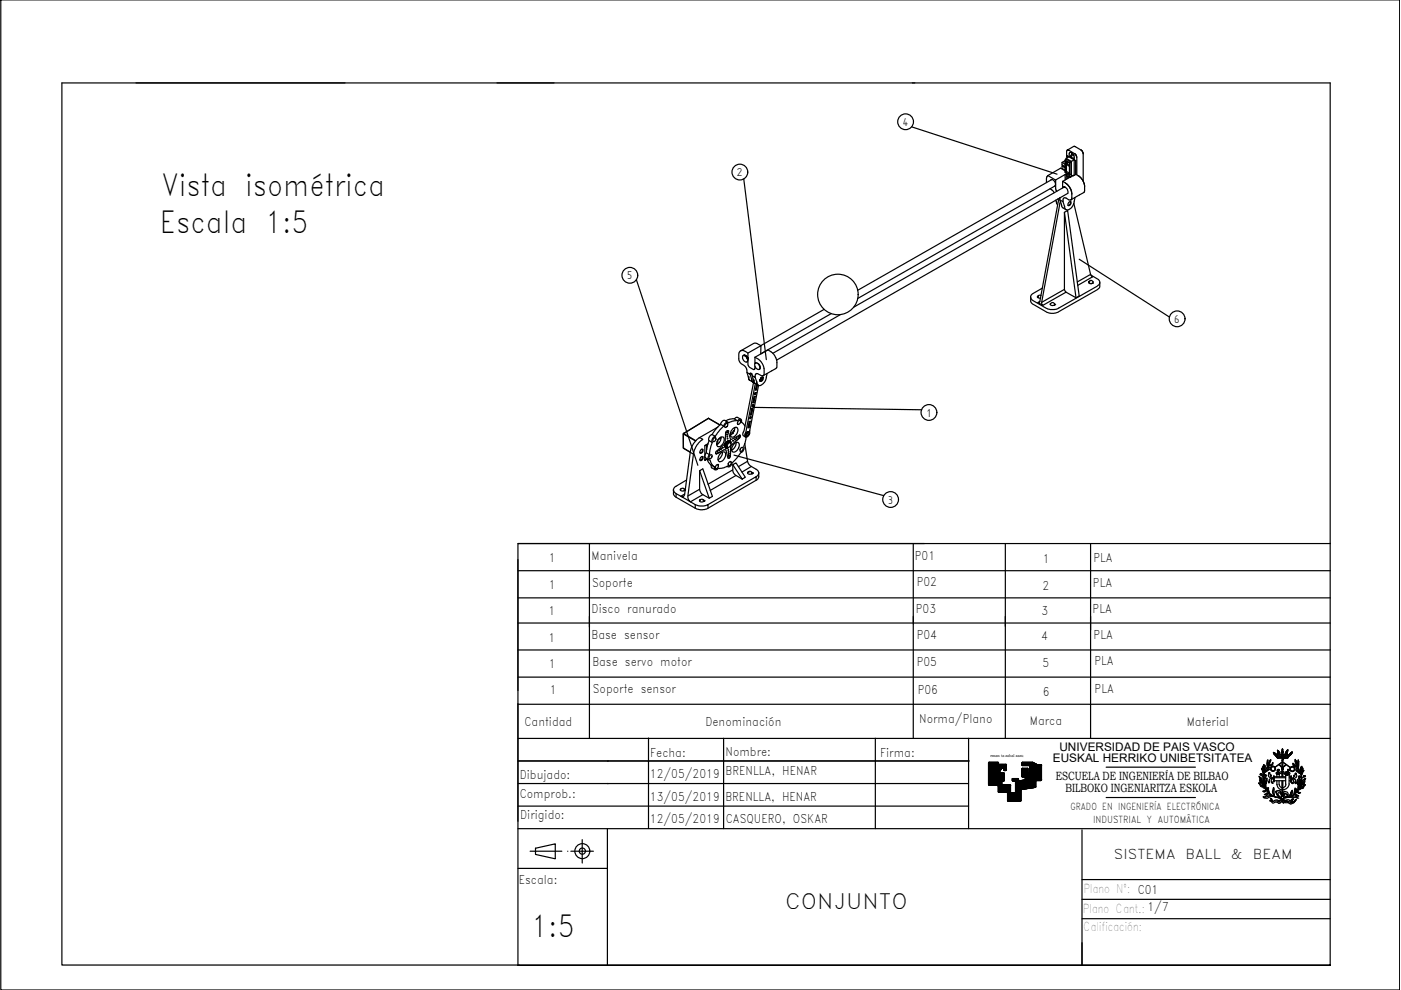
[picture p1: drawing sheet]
<svg xmlns="http://www.w3.org/2000/svg" width="297mm" height="210mm" viewBox="0 0 297 210" stroke-linecap="round" stroke-linejoin="round" font-family="sans-serif">
<!-- layer: 0 -->
<g fill="none" stroke="#000" stroke-width=".25">
<path d="M.2 0h296.6v209.9h-296.6zM209.6 165.7h2.8M209.6 165.5h3.3M209.6 165.4h3.3M209.6 165.3h3.3M209.6 165.2h3.3M209.6 165.1h3.3M209.6 165h3.3M209.6 164.9h3.3M209.6 164.8h3.3M209.6 164.7h3.3M209.6 164.6h3.3"/>
<path d="M209.6 164.5h3.3M209.6 164.4h3.3M209.6 164.3h3.3M209.6 164.2h3.3M209.6 164.1h3.3M209.6 164h3.3M209.6 163.9h3.3M209.6 163.8h2.3M209.6 163.7h2.3M209.6 163.5h2.4M209.6 163.3h2.5M209.6 163.2h2.6"/>
<path d="M209.6 163h2.7M209.6 162.8h3.8M209.6 162.7h3.8M209.6 162.6h3.8M209.6 162.5h3.8M209.6 162.4h3.8M209.6 162.3h3.8M209.6 162.2h3.8M209.6 162h2.1v6M209.6 162h2.1M209.6 161.9h2.1M209.6 161.8h2.1"/>
<path d="M209.6 166.4v-4.7h2.1l-.1 4.9h2.6M209.6 165.8h2.8M209.6 165.9h2.8M209.6 166h2.8M209.6 166.1h2.8M209.6 166.2h2.8M209.6 166.3h2.8M209.6 166.4h2.8v1.6M209.6 166.4h4.6l-.1 3.5M209.7 161.6v4.9M209.8 161.6v4.9M209.9 161.6v4.9"/>
<path d="M210 161.6v4.9M210.1 161.6v4.9M210.2 161.6v4.9M210.3 161.6v4.9M210.4 161.6v4.9M210.5 161.6v4.9M210.6 161.6v4.9M210.7 161.6v4.9M210.8 161.6v4.9M210.9 161.6v4.9M211 161.6v4.9M211.1 161.6v4.9"/>
<path d="M211.2 161.6v4.9M211.3 161.6v4.9M211.4 161.6v4.9M211.5 161.6v4.9h2.7M211.6 166.6h2.6M211.6 161.6v4.9M211.7 166.7h2.5M211.7 166.8h2.5M211.7 166.9h2.5M211.7 167h2.5M211.7 167.1h2.5M211.7 167.2h2.5"/>
<path d="M211.7 167.3h2.5M211.7 167.4h2.5M211.7 167.5h2.5M211.7 167.6h2.5M211.7 167.7h2.5M211.7 167.8h2.5M211.7 167.9h2.5M211.7 168h2.5M211.8 162.1v5.9M211.9 162.1v5.9M211.9 162.1v1.5h-2.3M211.9 163.8v4.2"/>
<path d="M212 162.1v1.4h-2.4M212 163.8v4.2M212 163.9v4.1M212.1 163.3l-2.5 .1M212.1 162.1l-.1 1.4M212.1 162.1v1.2M212.1 163.9v4.1M212.2 162.1v1h-2.6M212.2 163.9v4.1M212.3 163.9v4.1M212.3 162.1v1M212.4 162.1v.8"/>
<path d="M212.4 163.9v4.1M212.4 163.9v1.8h-2.8M212.4 162.1v.8h-2.8M212.5 162.1v.8M212.5 163.9v1.7M212.5 166.4v1.6M212.6 162.1v.8M212.6 163.9v1.7M212.6 166.4v1.6M212.7 162.1v.8h.7M212.7 163.9v1.7M212.7 166.4v1.6"/>
<path d="M212.8 162.1v.8M212.8 163.9v1.7M212.8 166.4v1.6M212.8 163.9v1.7h-3.2M212.8 163.3h.6M212.8 163.2h.6M212.8 163.1h.6M212.8 163h.6M212.8 162.1v.9h.6M212.9 162.1v1.2h.4v-1.2h-3.7M212.9 163.9v1.6M212.9 166.4v1.6"/>
<path d="M212.9 162.1v1.3M213 162.1v1.3M213 166.4v1.6M213.1 162.1v1.3M213.1 166.4v1.6M213.2 162.1v1.3M213.2 166.4v1.6M213.3 166.4v1.6M213.4 166.4v1.6M213.5 166.4v1.6M213.6 168.1h.7v1.8M213.6 166.4v1.7h.8l-.1 1.8"/>
<path d="M213.6 168.2h2.9M213.6 168.3h2.9M213.6 168.4h2.9M213.6 168.5h2.9M213.6 168.6h2.9M213.6 168.7h2.9M213.6 168.8h2.9M213.6 168.9h2.9M213.6 169h2.9M213.6 169.1h2.9M213.6 169.2h2.9M213.6 169.3h2.9"/>
<path d="M213.6 169.4h2.9M213.6 169.5h2.9M213.6 169.6h2.9M213.6 169.8h2.9M213.7 166.4v3.4M213.8 166.4v3.5M213.9 166.4v3.5M214 166.4v3.5M214.2 166.5v3.4M214.5 168.1v1.8M214.6 165.5h1.4v4.4M214.6 165.5h1.3"/>
<path d="M214.6 165.4h1.3M214.6 165.3h1.3M214.6 165.2h1.3M214.6 165.2h1.3v4.7M214.6 168.1v1.8M214.7 165.1v.5M214.7 168.1v1.8M214.7 165.1v.5h4.9M214.8 165.1v.5M214.8 168.1v1.8M214.9 165.1v.5M214.9 168.1v1.8"/>
<path d="M215 165.1v.5M215 168.1v1.8M215.1 165.1v.5M215.1 168.1v1.8M215.2 168.1h1.3M215.2 165.1v.5M215.2 168.1v1.8M215.3 165.7h4.3M215.3 168.1h1.2M215.3 165.1v.6h4.3M215.3 165.8h4.3M215.3 165.9h4.3"/>
<path d="M215.3 166h4.3M215.3 166.1h4.3M215.3 166.2h4.3M215.3 166.3h4.3M215.3 166.4h4.3M215.3 166.5h4.3M215.3 166.6h4.3M215.3 166.7h4.3M215.3 166.8h4.3M215.3 167.2h2.4M215.3 167.5h1.2M215.3 167.6h1.2"/>
<path d="M215.3 167.7h1.2M215.3 167.8h1.2M215.3 167.9h1.2M215.3 168h1.2M215.3 168v1.9M215.3 165.1v4.8M215.4 165.1v4.8M215.5 165.1v4.8M215.6 165.1v4.8M215.7 165.1v4.8M215.8 165.1v4.8M216 165.5v4.4"/>
<path d="M216.2 165.5v4.4M216.3 165.5v4.4h-2.6v-3.5M216.4 165.5v4.4M216.4 165.5v4.3h-2.8M216.5 165.5v1.9h-1.2M216.5 165.5v1.9M216.7 164.6h4.1M216.7 164.5h4.1M216.7 164.4h4.1M216.7 164.3h4.1M216.7 164.2h4.1M216.7 164.1h4.1"/>
<path d="M216.7 164h4.1M216.7 163.9h1.3M216.7 163.8h1.2M216.7 163.7h1.2M216.7 163.6h1.2M216.7 163.5h1.2M216.7 163.3h1.2M216.7 163.2h1.2M216.7 163.1h1.2M216.7 163h1.2M216.7 163h1.2v4.2M216.7 162.2h4.1"/>
<path d="M216.7 162.2h4M216.7 162.1h3.1v3.4M216.7 162h3.1v3.5M216.7 162h2.9M216.7 161.9h2.8v5M216.7 161.9h2.7v5.1M216.7 161.8h2.6v5.2M216.7 161.8h2.5v5.2M216.7 165.5v1.9M216.7 161.6v.7M216.7 162.9v1.8M216.8 161.6v.7"/>
<path d="M216.8 162.9v1.8M216.8 165.5v1.9M216.9 161.6v.7M216.9 162.9v1.8M217 161.6v.7M217 162.9v1.8M217 165.4v1.9M217.1 161.6v.7M217.1 162.9v1.8M217.1 165.4v1.9M217.2 161.6v.7M217.2 162.9v1.8"/>
<path d="M217.2 165.4v1.9M217.3 162.9v1.8h3.5M217.3 161.6v.7M217.3 162.9v1.9h3.5M217.4 165.2h3.4M217.4 165.1h3.4M217.4 165h3.4M217.4 164.9h3.4M217.4 162.9v2h3.4M217.4 161.6v.7M217.4 162.9v4.4M217.5 161.6v.7"/>
<path d="M217.5 162.9v4.3M217.6 161.6v.7M217.6 162.9v4.3M217.7 161.6v.7M217.8 162.9l-.1 4.3M217.8 161.6v.7M217.8 162.9v4.3M217.9 161.6v.7M218.1 161.6v.7M218.1 164v3.1M218.2 161.6v.7M218.2 164v3.1"/>
<path d="M218.3 161.6v.7M218.3 164v3.1M218.3 161.6v.8M218.3 163.9v3.2M218.4 163.9h2.4M218.4 163.8h2.4M218.4 163.7h2.4M218.4 163.6h2.4M218.4 163.5h2.4M218.4 163.3h2.4M218.4 163.2h2.4M218.4 163.1h2.4"/>
<path d="M218.4 163h2.4M218.4 162.9h2.4M218.4 162.8h2.4M218.4 162.7h2.4M218.4 162.6h2.4M218.4 162.5h2.4M218.4 162.4h2.4M218.4 161.6v5.5M218.4 161.6v5.5h-3.1M218.5 161.6v5.5M218.6 161.6v5.5M218.7 161.6v5.5"/>
<path d="M218.8 161.6v5.5h-3.5M218.9 161.6v5.5M218.9 161.6v5.4M219 161.7v5.3M219.1 161.7h-2.4v.6h4.1M219.1 161.7v5.3M219.2 161.8v5.2h-3.9M219.3 161.9v5.1M219.6 161.9v5h-4.3M219.6 165.5h-3.3l-.1 4.4M219.7 162v3.5M219.9 162.1v3.4"/>
<path d="M220 162.2v3.3M220.1 162.2v3.3M220.2 162.2v3.3M220.3 162.2v3.3M220.4 162.2v3.3M220.5 162.2v3.3M220.6 162.2v3.3M220.7 165.5h-4.1v1.9h-1.3M220.8 162.2v3.2h-3.9v2l-1.6-.1M220.8 162.2v3.2h-3.5v1.9M220.8 165.3h-3.5v2h-2M220.8 165.2h-3.4v2.1"/>
<path d="M220.8 164.7h-4.1v-1.7h1.2v4.2M229.4 199.9v4.8M229.4 194.8h52.6M229.4 190.7h52.6M229.4 186.5h52.6"/>
</g>
<!-- layer: CAJETIN -->
<g fill="none" stroke="#000" stroke-width=".25">
<path d="M109.8 118.6v86.1M109.8 115.2h172.3M125 115.2v41.3M193.6 115.2v41.3M196 115.2h-86.2v31.2M213.1 115.2v41.3M231.2 115.2v41.3M109.8 137.8h172.3M109.8 132.1h172.3M109.8 126.8h172.3M109.8 121h172.3M109.8 143.6h172.3"/>
<path d="M109.8 149.3h172.3M109.8 156.6h172.2M137.5 156.5v19.2M153.4 156.5v19.2M185.6 156.5v19.2M205.4 156.5v19.2M270 159.6l.3 .4M270 159.5l.4 .4h-.2l.2-.1-.1 .2M270 159.6l.8 1.1-.8-1.2 .8 1.2 .9-.2 1.3 .2-.5 .1-1.6-.1 .8-.2 1.3 .2M270.1 159.7h.1M270.1 159.7l.3 .2-.1 .1M270.1 159.6v.1"/>
<path d="M270.1 159.7l.1 .3 .1-.2h-.1M270.1 159.7l.1 .1M270.2 159.7v.3h.1M270.2 159.8l.1 .2 .1-.2M270.2 159.8h.1M270.3 159.9l.2 .3 .3-.2M270.4 159.8h.1M270.4 159.9l-.2-.1 .1 .2M270.9 159.2l-.1-.1 .1 .1h.1l-.2-.1 .5 1M270.9 159.2l.4 .3-.3 .2M270.9 159.2l.2 .4-.2 .1 .1-.3v.3l-.1-.2h.2l-.2 .2 .1-.3 .3 .1-.3 .2M271 159.3l.2 .3-.2-.2h.1l-.2 .1v-.3v.5"/>
<path d="M271.1 159.7l.2 .3M271.1 159.7h.1M271.8 159.3l-.1 .1M271.8 159.4v.1l.3-.1M271.8 159.3l.1 .1v-.1l-.1 .2zM271.9 159.1v-.3v1.1M271.9 159.4v.5M271.9 159.1l-.1 .4M271.9 158.8l.1 .2-.2 .1zM271.9 159.1l.2 .3-.2-.1M271.9 159.2l.1 .1-.1 .2M272 159.3l-.1 .1v-.3v.4h-.1"/>
<path d="M272.6 159.6v.1M272.6 159.5l.1 .2M272.8 159.5h-.1M272.8 159.3l-.2 .2M272.8 159.1l.2-.1v.2zM272.8 159.4l-.2 .6 .2-.4M272.8 159.3v.4l-.2-.1h.2h-.2l.2-.2M272.9 159.7v-.3v.3h-.3h.3M272.9 159.3l-.3 .3 .2 .1 .1-.3-.1 .1M272.9 159.2l-.3 .4M272.9 159.2v.5M272.9 159.5l-.3 .1"/>
<path d="M273 159l-.1 .2zM273 159l-.5 1.1M273.4 159.8l.1 .1 .1-.1v.3zM273.5 160v-.2h.2h-.3l.4-.2-.8 1.1M273.5 160l-.2 .2-.6-.2h-1.6l-.5 .2M273.6 159.9l-.3 .3-1.1-.3-1.3 .1M273.6 159.7l.4-.3-.5 .5M273.7 159.7v.1zM273.7 159.7h.1M273.7 159.7l-.2 .3M273.8 159.7h-.1M273.8 159.7l-.2 .3h-.1"/>
<path d="M109.8 166.1h95.6M109.8 161.3h95.7M109.8 170.9h95.6M109.8 175.7h172.2M113.5 179.8l4.2-.9v3.2l-4.2-.9zM123.4 178v2.5h-2.4M128.8 161.3h.1M128.8 166.1h.1M128.8 175.7v29M209.7 166.5h1.8M209.7 161.6h1.8M209.7 161.6l-.1 .2v4.5l.1 .1"/>
<path d="M211.5 166.5l.2 1.4 1.8 .1 .2 .1M211.6 161.6l.1 .1M211.7 161.8l.1 .3h1.4M212 163.9h.8M212.3 163l-.4 .6 .1 .2M212.4 162.9h.3l.2 .1M212.5 166.4h1.6M212.5 165.6h.3M212.5 165.6l-.1 .1v.6l.1 .1M212.8 163.8l.1 1.6-.1 .2M212.8 163v.2M212.9 163.2l.1 .1"/>
<path d="M213.3 162l.1 .2M213.4 162.2v1M213.4 163.2l-.4 .2M213.6 168.2v1.5l.2 .2M213.7 169.9h2.6M214.1 166.4l.2 .1M214.2 166.6v1.4l.2 .1M214.6 165.1h.1M214.6 165.1l.1 .4 .6 .2v2.3l-.9 .1M214.6 165.1h1.2l.1 .3M215.9 165.4l.2 .1M216.5 167.5v2.2l-.2 .2"/>
<path d="M216.6 167.4l-.1 .1M216.8 161.6h2.1M216.8 162.9h1M216.8 162.9l-.1 .1v1.6l.1 .1h.5M216.8 161.6l-.1 .2v.5h1.5M217.3 165.4l-1.2 .2M217.3 164.7l.1 .1M217.4 164.9v.3M217.4 165.2l-.1 .1M217.8 162.9l.2 .1-.1 .8 .2 .1M218.1 164h.1M218.2 162.3l.2 .1"/>
<path d="M218.4 162.4v1.4l-.2 .1M218.9 161.6h.1M218.9 161.6l1 .5M219.6 165.6l-.1 1.3-3 .5M219.8 165.5h.9M219.8 165.5l-.2 .1M219.9 162.1h.1M220 162.2h.7M220.7 162.1l.2 .2M220.8 162.3v3M220.9 165.3l-.2 .2M229.4 176v28.7"/>
<path d="M234.5 162.7h18.9M234.5 169.1h18.9M267 166l.5 .7 .4 .1M267 164.6l.3 .4M267 165.4l.1 .4 .7 .8M267 165.4l.6 .4 .2 .6M267 165.4l.3 .4 .4 .2 .1 .4M267.2 164.1l.6 .6M267.2 164.1h.2v.3M267.2 164.1l.2 .3M267.2 164.1l.2 .2M267.3 164.9l.2 .3"/>
<path d="M267.4 164.4l.4 .2 .4-.4 .2 .2h-.2v.1M267.4 165.4l.3 .5M267.4 165.2l.1 .3M267.7 165.7l-.1-.2a.82 .82 0 0 0-.6-.9l.6 1.2M267.9 165.4l-.1 .6M268 163l.1-.8 .2 .7-.3 1M268 162.1l-.2 .5 .1 1.3M268 163.8l.8-.7 .4-.1-1.3 1.1-.1-.2-.3-1 .1 .4 .1-.7 .3-.5 .1 .3-.3 .3 .2 .3-.1 1M268.1 166.9l-.3-.3-.3-.1-.3-.4-.4-.1a1.29 1.29 0 0 0 1 .9v.2h.3M268.1 165.2v.3M268.1 164.4v.1M268.1 167l.5-1.4v-.6l-.2 .9v.9l-.2 .3"/>
<path d="M268.1 167.1l-.1-.6v-1.2a.45 .45 0 0 1 .4-.6l-.3 .5 .2 .5-.2 .4v1M268.1 162.2v1.1M268.1 165.5v1M268.2 164.3l.2 .1M268.3 164.3l-.5 .4M268.3 164.8l-.2 .4M268.4 164.4l-.3 .1M268.4 164.4l-.1 .1M268.5 167.2l.1-.2 .1 .2-.2 .4M268.6 167.2v-.1l-.1 .4a.44 .44 0 0 1-.3 .4 .44 .44 0 0 1-.5-.1l.7-.2M268.7 161.2l.1-.1 .1 .2-.2 1.3zM268.8 162.7h.2l-.4 .2 .3-.2"/>
<path d="M268.8 161.1l-.1 1.3M268.9 168.5l-.8 .5-.3-.1 .3 .3h.7a1.23 1.23 0 0 1 1.6-.1l1.2 .1M268.9 168.5l1.1 .3M268.9 168.2h-.3l-.3 .3M268.9 167l-.1 .5 .2 .6M269 168.2h-.2a.45 .45 0 0 1-.7 .3l.9-.5-.3-.5 .2-.5v.5l.2 .3a.62 .62 0 0 0 .5 .8l.2 .2M269 163.9l.2 .1M269 162.3a4 4 0 0 0-.9 4.3 4 4 0 0 0 3.6 2.6M269.1 165.8v-.1l.1 .1M269.2 162.2l.2-1.1a1.73 1.73 0 0 0-.5 1.3M269.2 164.1v-.3l-.2 .1 .2-.1-.3 .6a.98 .98 0 0 0 1.1 .6M269.2 162.2a4 4 0 0 0-1.3 4.4 4 4 0 0 0 3.7 2.6"/>
<path d="M269.2 163l-1 .7M269.3 164.5l.2-.2a.58 .58 0 0 0 .5 .7M269.4 164.3v.1M269.4 161.1l-.5 1.3M269.5 169.7l-.2-.4h.3l.3 .6M269.6 165.2l-.1 .4 .3 .4v-.2l-.2 .2h.2M269.8 168.8l-1.9 .3v-.2M269.9 161.7l-.2 .4-.5 .2a.51 .51 0 0 0 .5 0 .51 .51 0 0 0 .2-.6l-.4 .5-.5 .2 .2-.2M270 165l-.4 .3M270 167.1l-.1 .8 .1 .6M270 165h-.5a.45 .45 0 0 0-.4 .7l.1-.1-.2 .4v-.3l.2 .2M270.1 164.5v1.3"/>
<path d="M270.1 168.9v-.2a1.36 1.36 0 0 1-.1-1.7l.2 1.9M270.2 165.5h2.4M270.2 164.7l-.1-.2v1.3l.1-.3M270.2 164.9h2.4M270.6 160.1a3.7 3.7 0 0 1 2.6 .1l-1-.3-1.6 .3M270.7 163.7h.5l.2 .3-.2 .2h-.5l-.2-.3zM270.7 160.5l.6-.1 1.8 .1M270.7 164.2v.5M270.7 165.5v.9M270.8 166.3a1.16 1.16 0 0 0 1 1.2M270.8 164.1h.5M270.8 160.4h-.1"/>
<path d="M270.9 160.4l1.3-.2 .9 .2M270.9 164.1h.4v-.3h-.4v.4M270.9 163.6h.1M270.9 160.7l1.1-.1 .9 .1M270.9 163.6v.1M271 169.7l.4 .1 .4-.5-.1 .3a.26 .26 0 0 0-.3 0 .26 .26 0 0 0-.1 .3h-1M271 160.7l.9-.1 .9 .1M271 163.6v.6M271 163.2l.1 .1M271 163.2h.1M271 163.2l-.1 .5v-.3l-.2-.1 .3-.2v.4M271 163.4l.1 .8"/>
<path d="M271 163.7v.5M271.1 163.7v.5v-.5M271.1 163.7v.5M271.2 162.1l.7 .7-.7-.7 .7 .7v-.2l-.1 .4M271.2 163.7v.5M271.2 165.5v.8M271.2 166.3a.7 .7 0 0 0 .6 .7M271.2 163.8v.9M271.3 163.8h-.5v.3h.5l.1-.2h-.6v.1M271.3 170.2l-.1 .1M271.4 164h-.6h.6M271.4 163.9l-.6 .1h.6"/>
<path d="M271.4 164h.1M271.5 163.6l.4-.1 .3 .1-.3 .2zM271.6 170h.2M271.7 162.7l.1 .5v-.4v.2M271.7 168.7l-.2-1-1.1 .1 .2 .2 .1 .5 .3 .5 .6 .2M271.8 160.5l-.6 .1M271.8 169.3l-.4 1-1.1-.2a.48 .48 0 0 1-.5 .2 .48 .48 0 0 1-.3-.5h-.3l.3-.1 .4 .2a.8 .8 0 0 1 1.1-.1M271.8 165.5v3.3a1.13 1.13 0 0 0-.9-1.2l-.4 .4 .2 .3 .3 .5 .6 .3-.6-.6-.1-.3 .2-.2 .3 .2 .3 .7M271.8 161.2v3.5M271.9 169.3v.5l-.2 .1 .4 .4 .2-.1v-.5l-.3-.4 .5 .6-.2-.2 .6 .2-.4-.2 .5-.1 .6 .3a.79 .79 0 0 0 1.2-.3l-.5 .6M271.9 163.8v.4v-.4l.1 .1-.1 .3M271.9 161.1l.1 .1h-.2z"/>
<path d="M271.9 162.1v2.6M271.9 165.5v3.3M271.9 161.5l-1.6 1.2 1.6-1.1 1.7 1.1M271.9 169.4l.2 .9M271.9 161.5l1.7 1.2M272 161.2v3.5M272 165.5v3.3M272.1 168.8l-.1-.8 .3-.2 .6 .2a.75 .75 0 0 1 0 1l-.5 .1M272.1 162.7l-.1 .5v-.5v.3v-.1M272.3 170l.2 .2 .6-.1M272.3 168.2l.6 .2 .1 .4-.8 .3 .8-.3-.1-.3-.6-.3-.1 .6zM272.5 163.9h.7"/>
<path d="M272.5 164.1h.7M272.5 164.2h.6v-.4h-.6v.5M272.5 163.8v.3h.7M272.6 164.7h-2.4v.8M272.6 163.7v.6h.7M272.6 164.3h.5M272.6 162.2l-.7 .6 .7-.6-.7 .6v-.2v.4M272.7 163.7v.6M272.8 163.7v.6v-.6M272.8 163.6v.7M272.9 163.6h.1M272.9 163.6v.7"/>
<path d="M272.9 163.7v.6M273 163.7v.6M273 160.7l.8-1.1-.8 1.1M273 160.4h.1M273 163.4l.1 .3v-.3l.2-.1-.3-.2v.4M273 163.3v.1M273 163.2v.1M273 163.2h.1M273 163.3h.1M273 163.4v.9M273.1 163.8v.4M273.1 163.8h-.6h.7v.3h-.7v-.2h.7l-.8 .2"/>
<path d="M273.3 169.1l.3-1.1 .4-.4a.87 .87 0 0 1-.3 1l-.3 .2-.1 .3M273.3 166.3v-2l.2-.3-.2-.3h-.7l-.2 .3 .2 .3v2.1l-.1 .3-.5 .3M273.3 166.2a1.38 1.38 0 0 1-1.3 1.2M273.3 164.7h.3M273.3 164.9h.3M273.4 169l1.1-.2 .4 .1 .3 .3-.4-.1h-1.7M273.5 169.9l.7-.6-.2 .7M273.5 160l.5-.6-.3 .3-.1 .3M273.6 164.7l.1 .8h-.4M273.7 164.7v-.2v1.4v-.3M273.7 164.5v1.4M273.8 168.3l-.4 .4"/>
<path d="M273.9 165.1l.4 .4-.4 .6 .1-.2 .2 .1-.2 .1M273.9 166.1v-.2l.3 .2M274 167.7l-.2 .5M274 170.2h.2M274.1 161.9l.3 .5 .4 .1a.53 .53 0 0 1-.6-.1 .53 .53 0 0 1-.1-.5zM274.1 161.8a4 4 0 0 1 1.7 4.4 4 4 0 0 1-3.6 3M274.2 162l.2 .5 .4 .1M274.3 169.4l-.3 .1-.2 .4M274.4 164.4h.1v.2zM274.4 168.4l.2 .1a.46 .46 0 0 0 .8 .3l-.5-.4h-.4l.3-.7-.2-.4v.4l-.2 .3a.64 .64 0 0 1-.6 .8l-.2 .2M274.4 164.4h.1M274.4 167.4l.2-.1 .1 .5"/>
<path d="M274.4 168v.3M274.5 168.4l.8 .4M274.5 164.6l-.1-.1v-.1a.58 .58 0 0 1-.6 .6M274.5 167.4v.5M274.6 161.4v-.4l.1 .3a1.12 1.12 0 0 1 .3 1.2M274.6 167.1l-.2 .9M274.6 169.6l.3-.2-.2 .3a1 1 0 0 1-1.6 .5v-.3l-.2-.1M274.6 166l.1-.2v.2M274.6 161l.4 .5v.5M274.6 167.1l.1 .3M274.7 164l.1 .2v-.2h-.1M274.7 161.3l.3 1.1"/>
<path d="M274.7 167.8l-.2 .2M274.7 164.2v-.2h.2h-.3l.4 .5a.98 .98 0 0 1-1.2 .6h.5a.44 .44 0 0 1 .4 .7l-.1-.1 .1 .5 .1-.4-.2 .2M274.7 165.8l.1 .3-.3-.1h.2M274.8 169.6l-.5 .5-.2 .1v-.1a.9 .9 0 0 1-1.1-.2l-.5-.2M274.8 162.5l.2 .1-.4-1.2 .1-.1a1.99 1.99 0 0 1 .4 1.5M274.8 164l-.2 .1M274.9 162.3a4.1 4.1 0 0 1-1.6 6.8h-1.1M274.9 163.3l.6 .6M274.9 163l.1 .1 .1-.1M274.9 162.9l.5 .3M274.9 162.9v.1M275 167.4v-.1l-.1 .2h.1l.2 .7h.2l.4-.2-.3 .1-.5-.3"/>
<path d="M275 167.5l-.1-.3-.1 .3 .2 .4M275.1 167.9l.3 .2M275.1 165.2l.1 1.1M275.1 163.3l.6 .7M275.2 162.9v-1.3l.1-.2 .1 .8-.2 .7M275.3 166.4v-.9l-.2-.3-.1 .5 .4 1.6M275.3 161.4v1.1M275.3 166.4l-.2 .7 .2 .3M275.4 161.5l-.1-.4-.1 .5M275.4 167.4l.4-1.7a.6 .6 0 0 0-.5-.7l.2 .5-.1 .5v1.4M275.5 165.2l-.2-.2 .3 .6-.1 .8M275.5 164.6h.2l-.1 .2h-.2z"/>
<path d="M275.5 167.2l.3-.3 .3-.1 .4-.3 .3-.1a1.75 1.75 0 0 1-1.1 1h-.3M275.7 168.1l-.3 .1M275.8 165.7v.5M275.8 162.9v1.1M275.8 164.1l-.5-.3-.6-.5 .5 .1 .6 .7M275.9 164.3l.1-1.9 .3 .5-.1 .7 .3-.3-.6 1.1M275.9 163.3l-.1-.7-.1 .3v.9M276.1 162.7l.1 .4-.1 1M276.4 164.6l-.1 .1M276.4 164.6h.1M276.5 164.5l.1 .2-.6 .3-.2-.3a.21 .21 0 0 0-.3-.2 .21 .21 0 0 0-.2 .3h.4M276.5 164.5l-.1 .1"/>
<path d="M276.5 166.1l-.6 .7-.3 .1M276.6 165.7l-.2 .4M276.6 165.7l-.5 .5-.5 .6M276.6 165.7v.3l-.6 .4M276.7 165.1l.1-.1-.5 1-.5 .4M276.7 165.1l-.5 .3-.4 .8M276.8 166.4l-.6 .5-.7 .4M276.8 165l-.5 .5-.1 .4-.4 .4v-.1M109.8 184.1h19M112.4 180.5h6.7M120.4 180.5h.1M125.8 180.5h-2.4v2.5"/>
<path d="M110.1 204.6h-97v-187h268.9v187.1h-172.2h172.2"/>
<circle cx="269.9" cy="163" r=".53"/>
<circle cx="269.9" cy="163" r=".49"/>
<circle cx="269.9" cy="163" r=".44"/>
<circle cx="272" cy="169.1" r=".28"/>
<circle cx="274" cy="163.1" r=".53"/>
<circle cx="274" cy="163.1" r=".49"/>
<circle cx="274" cy="163.1" r=".44"/>
<circle cx="276.5" cy="164.6" r=".13"/>
<circle cx="123.5" cy="180.5" r="1.59"/>
<circle cx="123.5" cy="180.5" r=".66"/>
</g>
<g fill="none" stroke="#000" stroke-width=".21">
<path d="M270 159.7h.1M270.1 159.7h.1M270.2 159.8h.1M270.3 159.9h.1M270.4 159.8h.1M270.4 160h.1M270.9 159.2h.1M271.2 159.6h.1M271.9 159h.1M271.9 159.3h.1M271.9 159.5h.1M272.6 159.5h.1"/>
<path d="M272.9 159.2h.1M273.5 160h.1M273.5 159.8h.1M273.5 159.9h.1M273.6 159.8h.1M273.7 159.7h.1M273.8 159.7h.1M267.2 164.2h.1M267.2 164.1h.1M267.3 164.1h.1M267.4 164.1h.1M267.4 164.2h.1"/>
<path d="M267.4 164.3h.1M267.4 164.4h.1M267.8 165.8h.1M268 166.5h.1M268.3 164.5h.1M268.4 164.4h.1M268.4 167.6h.1M268.8 163.1h.1M268.8 162.6h.1M269 162.7h.1M269.2 162.2h.1M269.8 166h.1"/>
<path d="M270.9 163.4h.1M271 163.3h.1M271 163.4h.1M271 163.1h.1M271 163.2h.1M271.1 163.3h.1M271.9 161.1h.1M272.5 169.1h.1M273 163.3h.1M273 163.1h.1M273 163.4h.1M273 163.2h.1"/>
<path d="M273.1 163.3h.1M273.1 163.4h.1M273.7 165.4h.1M273.7 165.9h.1M274 166.1h.1M274.8 162.4h.1M274.9 163h.1M275.1 163.3h.1M275.1 167.9h.1M275.2 169.2h.1M275.4 164.8h.1M275.5 164.9h.1"/>
<path d="M275.6 166.8h.1M275.8 166.2h.1M276.4 164.7h.1M276.4 164.6h.1M276.5 164.6h.1M276.5 164.5h.1M276.6 164.6h.1"/>
</g>
<!-- layer: Predeterminado -->
<g fill="none" stroke="#000" stroke-width=".25">
<path d="M157.7 37.9l4.8 38.4M193.3 26.9l30.8 10M226.1 40l.3 .4v.6M226.3 33l1.5 .9M226.7 32.7v.5M134.9 59.3l13.1 39.4M224.7 41.9l-.4 1M224.8 42.7l-.1 .5M226.4 41l-61.7 35.3M228.8 55l19.1 12.2M229.8 40.8h.1M157.7 75.3l-.1 .1"/>
<path d="M160.4 76.9a.99 .99 0 0 1 .8 .8M220 63h.1M144.9 95.1l1.4 .8M152.1 94.2h-.1M152.9 95.7l-.9 .5M153.5 95.4h.4M153.5 95.4l-1.5 .7M154.3 91.4l.6 1.7M154.9 95l-.1 1.7M155.2 94.2l-.3 .5M155.6 96.5l31.8 8.6M156.7 92.9l-1.5 1.3"/>
<path d="M156.8 92.8l-.8 .7M159.6 86.4l35.8 .5M145.5 101.8l-2.2 1.3"/>
<circle cx="156.9" cy="36.5" r="1.67"/>
<circle cx="192" cy="25.8" r="1.67"/>
<circle cx="133.5" cy="58.4" r="1.67"/>
<circle cx="249.6" cy="67.6" r="1.67"/>
<circle cx="197" cy="87.5" r="1.67"/>
<circle cx="188.8" cy="105.9" r="1.67"/>
</g>
<!-- layer: CAJERA -->
<g fill="none" stroke="#000" stroke-width=".25">
<path d="M222.2 37.2l1.6 1v1.9l.3 .4M222.8 38.2a.84 .84 0 0 1 .8 .3 .84 .84 0 0 1 0 1M223.6 39.5h.1M225.3 38.5v1.3M225.6 39.7h.1M225.6 39.6l-.1 .1M225.6 39.7l.5 .2M225.8 36.2l-.9-.5-2.7 1.5-.3 .6v.9M225.8 37l-2 1.2M226.3 31.8l-.2 .2v1.3l.2 .1M226.8 32.4h.4l.4 .3 .2 1.2 .3 .2v2.9l-.6 .2M226.9 32.3l-.2 .4"/>
<path d="M227.5 37.2l-2.2 1.3 .6 .3a3 3 0 0 1 1.3 2.2v1.1l-.2 .3 2.8-1.6M227.5 37.2h.2M227.9 31v.1M228.1 37l.8 .4 .8 1M228.2 33.1l.1 .1M229.5 32.1l-.3-.3-1.5-.8-1.4 .8h.2l1.5 .9 .2 .3 .1 4.1M229.5 32.1l.2 .4v5.9M229.5 32.1h.1M229.7 38.4l.3 .9v1.3l-.2 .2M222.6 40l.6 .4 .3 .5M223.9 42.4l.1 .8 .2 .2M224.3 42.2l.2 .4"/>
<path d="M224.7 42.4l.7 .4 .4 1.5 .2 .2M226.7 42.8l.1-.1a.42 .42 0 0 1 .2 .6 .42 .42 0 0 1-.6 .2zM227 42.4h-.2l-.7-.4a.42 .42 0 0 0-.5 0 .42 .42 0 0 0-.2 .4v.4M227.9 41.9l-.2 1.3-.6 .9a1.02 1.02 0 0 1-1.1 .4l-.9-.7-.4-1.9"/>
</g>
<!-- layer: SHARP_IR_SENSOR -->
<g fill="none" stroke="#000" stroke-width=".25">
<path d="M225.2 34.4v.5l.5 .4v.2l-.5-.3 .5 .2M225.2 35.2v.5l.6 .4M225.7 35.3l-.1 .1M225.8 34.1l-.6 .3 .6 .4M225.8 37l.3-.1 1 .5-.3 .2zM225.8 34l1 .5v2.6M225.8 37v1.2M225.9 33.9h.1M226 33.6l-.1 .3M226 36.6v.3M226.1 34.2v2.1l.6 .4M226.1 36.3l-.2 .2 .8 .5v-2.4l-.8-.5v2.4"/>
<path d="M226.2 34.2a.79 .79 0 0 0 .6 1M226.3 33.4v-.3l.3 .1-.6 .4 1.2 .6 .6-.3 .3 .2M226.3 33v.1M226.3 37.5v.4M226.3 34.3v.1M226.4 34.3l-.1 .5 .4 .2M226.6 37.7l-.5-.2v.5M226.8 37.6h.1M227.1 34.4l-1-.6-.3 .2v2.5l1 .6 .3-.2v-2.5l-.3 .1M227.1 37.4h.1M227.2 34.2v3.2M227.2 32.7l-.4 .5 1 .6"/>
<path d="M227.3 32.8l-.1 .6 .2 .2 .4-.1M227.8 33.9v3.3M228 34.1v2.9"/>
</g>
<!-- layer: TOPE2 -->
<path d="M227.2 32.3l.1 .4 .4 .2M231.8 59.9a.49 .49 0 0 0-.5-.4 .49 .49 0 0 0-.5 .4M220.7 62.7l-.4-.1-.3 .4M223.6 64.6a.49 .49 0 0 0-.4-.5 .49 .49 0 0 0-.5 .5M148.8 95.2a.49 .49 0 0 1 .1 .5 .49 .49 0 0 1-.4 .3M148.8 96.8l.1 .4-.5 .3M155.6 91.3h.1M158.7 91.5a.49 .49 0 0 1 0 .6 .49 .49 0 0 1-.5 .2M144.2 103.9l.4-.4 .4 .1 .2 .3M148.3 106.2a.49 .49 0 0 1 .5-.4 .49 .49 0 0 1 .5 .4M159.5 100.3a.49 .49 0 0 0-.5-.4 .49 .49 0 0 0-.5 .4" fill="none" stroke="#000" stroke-width=".25"/>
<!-- layer: PARALLAX-SERVO_D -->
<g fill="none" stroke="#000" stroke-width=".25">
<path d="M144.9 92v3M144.9 95l1.4 .9M144.9 94.9v.1M144.9 91.9v.1M144.9 95h.1M144.9 91.9h.1M145 91.9l-.1 .1M145 91.9h-.1M147.4 93.5l-2.5-1.5v3M149.9 97.3l-.5 .2M149.9 94.3l-.1 .1M150 94.5h-.2v.8"/>
<path d="M150 94.3v.1M150.1 94.2l-.7 .3M150.3 88.7h.1M152.2 93.3v.8M152.6 90.1l-2.4-1.4-5.3 3.2 2.6 1.5M152.7 90.1l-2.5-1.4-5.3 3.2M152.9 92.9l-.7 .3M152.9 92.8l-.5 .3M154.1 94.8l.2 .1M154.5 94l.2-.2a.49 .49 0 0 1 .2 .7 .49 .49 0 0 1-.7 .2zM154.7 93.8l.2 .1M154.9 91.8h.1"/>
<path d="M154.9 91.8v.7"/>
</g>
<!-- layer: PLACA_EXTREMO -->
<g fill="none" stroke="#000" stroke-width=".25">
<path d="M224.3 43l-3.8 21-.2 .2-.3-.1M224.7 43.2l-3.8 20.9v.5M225.7 45l.7-.4 2.4 18.2-.7 .3-2.1-1.2-4.9 2.8-1.1-.6 .5-.2M227.7 43.1l3.5 15.1 .3 .4M230.8 59.8h.1M230.8 59.7l.1 .3 .5 .1M230.8 59.7h.1M230.9 59.7h-.1M231.2 58.2l-2.8 1.6M231.3 58.3l1.3 .8a.83 .83 0 0 1 .6 .8 .83 .83 0 0 1-.6 .8l-8.1 4.6a3.1 3.1 0 0 1-2.7 0l-2.7-1.5a.83 .83 0 0 1-.6-.8 .83 .83 0 0 1 .6-.8l1.9-1.1M231.5 58.6l.1 .1-3.1 1.8M231.7 59.7l.1 .2-.2 .2"/>
<path d="M233.2 59.9v.9l-.6 .6-8.1 4.7a2.79 2.79 0 0 1-2.7 0l-2.9-1.6-.4-.6v-.9M220 63h.1M220 62.9h.1M220 62.9v.1M220 63l.6 .2M220.1 62.8l-.1 .1M221 64.6l.1 .1M222.7 64.4a.5 .5 0 0 0 .4 .4 .5 .5 0 0 0 .5-.2M223.5 64.7h.1M223.6 64.7h.1M223.6 64.4v.2M223.6 64.6h.1"/>
<path d="M225.7 61.4l.3 .5M225.7 61.4v-16.4l2.4 18.1M225.7 61.4l-4.8 2.7M231.4 60.1h.1M231.5 60.1h.1M231.5 60.1h-.1"/>
</g>
<!-- layer: PLACA_SERVO -->
<g fill="none" stroke="#000" stroke-width=".25">
<path d="M146.3 95.9l-1.1 8.9a.51 .51 0 0 1-.8 .4l2 1.2a1.35 1.35 0 0 1-.6-1.2l1.2-8.9M147.7 93.2l.6-.4 .7 .3a4.5 4.5 0 0 0-2 3.2l-.7-.4a4.5 4.5 0 0 1 1.4-2.7zM148.3 99.8l.7-.4 2 5.9-.6 .3zM148.3 99.8l.1 4.2 .4 .7 1.6 .9M148.6 95.3a.31 .31 0 0 1 .5 .1 .31 .31 0 0 1-.1 .5 .32 .32 0 0 1-.5 .2 .32 .32 0 0 1 0-.6zM149 96.8a.52 .52 0 0 0-.5 .3 .52 .52 0 0 0 .1 .6 .61 .61 0 0 0 .4-.9M150.1 94.1l-.7 .4v3.1l.5-.3M152.2 90.6l-3.9 2.2M154.9 91.7v.5M155.3 91.9h.1M155.4 98.5l.6-.4 2 3.1-.6 .4zM155.4 98.5v1.1a1.33 1.33 0 0 0 .6 1.2"/>
<path d="M155.4 99.6l-5.3 3.1M155.6 91.3h.1M155.7 91.2l-.4 .4v.3M155.7 91.2v.1M157.9 94l.6 3.9 .3 .6 .5 .4M158.5 97.8l-2 1.1M159.3 98.9l1.3 .8 .3 .4v1.1l-.4 .5-10.4 6.1a2.88 2.88 0 0 1-2.7 0M159.3 98.9l-2 1.2M143.3 105.4v-.7l-.3-.4-.2-.4v.9l.3 .5 4.3 2.5M143.3 103.1l-.3 .3-.2 .5M143.3 104.7l1.1 .5 .8-.5M144.5 103.6l-.2 .1v.3l.7 .1"/>
<path d="M144.9 103.6l.3 .3M145 104.1h.1M145.1 104l-.1 .1M145.1 104h.1M145.2 103.9h.1M145.2 103.9v.1M147.4 107a3.2 3.2 0 0 0 2.7 0v.8M148.3 103.7l-2.5 1.5M148.4 106a.45 .45 0 0 0 .3 .5 .45 .45 0 0 0 .5-.2M148.4 106h.1M148.5 105.9l-.1 .1M148.5 105.9v.1"/>
<path d="M149 104.9l-2.6 1.5 1 .6v.8M149 105.9l.2 .2M149.2 106.3h.1M149.2 106.1h.1M149.2 106.2v.1M149.3 106.2l-.1 .1M149.3 106.1h.1M149.3 106.2h.1M149.3 106.1v.1M157.4 101.6l-1.4-.8-5.4 3.2M158.6 100.1h.1M158.6 100.1l-.1 .3 .2 .1 .7-.1"/>
<path d="M159.3 100.1l.2 .1M159.3 100.4h.1M159.4 100.4h.1M159.4 100.3h.1M159.5 100.3l-.1 .1M159.5 100.3h.1M160.3 101.8v-.7l-10.2 5.9M160.9 100.3l-.2 .5-.4 .3"/>
</g>
<!-- layer: DISCO_GRANDE -->
<g fill="none" stroke="#000" stroke-width=".25">
<path d="M149.7 96l.7 .4M149.9 97.3l.3 .8a1.25 1.25 0 0 1 .7 1.1l.7 .4M150.3 93.4l.7 .4M150.4 97.3h.1M150.5 96.6a.3 .3 0 0 1 .5-.1 .3 .3 0 0 1-.1 .5 .34 .34 0 0 1-.3 .3 .34 .34 0 0 1-.4-.3 .34 .34 0 0 1 .3-.4zM150.8 98.6l.7 .4M151 92.1l.7 .4M151.4 92.9a.32 .32 0 0 1 .4 .1 .32 .32 0 0 1-.2 .4 .3 .3 0 0 1-.4 .2 .3 .3 0 0 1 0-.5zM151.8 98.7a.3 .3 0 0 1 .5-.2 .3 .3 0 0 1-.1 .5 .3 .3 0 0 1-.3 .4 .3 .3 0 0 1-.2-.5zM151.9 96.2h.1M152 94.2l-.1 .1M152.1 98.5h.1"/>
<path d="M152.4 93.1l.1-.2a.61 .61 0 0 1 .9-.2 .61 .61 0 0 1 .1 1l-.2 .3a.75 .75 0 0 1-1.3 .5v-.7zM152.6 96.3l.1-.1a.64 .64 0 0 1 .9-.3 .64 .64 0 0 1 .2 1l-.3 .4a.73 .73 0 0 1-.5 .5 .73 .73 0 0 1-.7-.2l-.1-.5zM152.8 90l.7 .4M152.9 92.7l-.2 .8-.6 .7M153.2 95.9l-.1 .5-.3 .6-.6 .5M153.9 89.8a.3 .3 0 0 1 .4 .1 .3 .3 0 0 1-.1 .5 .31 .31 0 0 1-.5 .2 .31 .31 0 0 1 0-.5zM154.2 98.9h.1M154.3 91.3v.1M154.3 89.5l-.6-.4-.5 .1-2.2 2.9-.5 .3-.3 .8a.72 .72 0 0 1-.1 .9l-.5 2.2a.58 .58 0 0 0 0 .8l.7 .4M154.3 91.4a.36 .36 0 0 0-.5 .4l-.1 2.2-1.8 1.6a.33 .33 0 0 0-.2 .3 .33 .33 0 0 0 .2 .3M154.3 91.4h.1M154.6 98a.31 .31 0 0 1 .5 0 .31 .31 0 0 1-.2 .5 .33 .33 0 0 1-.5 .2 .33 .33 0 0 1 .1-.6z"/>
<path d="M154.8 94.7l.1 .1-.1 2a.29 .29 0 0 1-.2 .3 .29 .29 0 0 1-.3-.1l-.4-1.6M155.3 90.9h.1a.6 .6 0 0 1 .9-.2 .6 .6 0 0 1 .1 .9l-.2 .4a.82 .82 0 0 1-1.3 .5v-.8zM155.7 94a.62 .62 0 0 1 .9-.1 .62 .62 0 0 1 .1 .9l-.5 .8a.63 .63 0 0 1-.9 .2 .63 .63 0 0 1-.1-1zM155.7 88.8l.7 .4M155.8 90.6l-.2 .9-.7 .7M156 93.8l-.2 1-.6 .6M156.5 89.4a.32 .32 0 0 1 .5-.2 .32 .32 0 0 1-.1 .5 .32 .32 0 0 1-.5 .2 .32 .32 0 0 1 .1-.5zM156.8 92.9a.28 .28 0 0 0 .2-.4 .28 .28 0 0 0-.3-.2l-1.8 .8M157.1 88.9l-.8-.5-.4 .2a.45 .45 0 0 1-.7 .2l-1.4 .5M157.1 95a.3 .3 0 0 1 .5 0 .3 .3 0 0 1-.2 .4 .31 .31 0 0 1-.4 .3 .31 .31 0 0 1 0-.6zM157.9 90.4l-.1-.3a1.25 1.25 0 0 1-.7-1.1 .6 .6 0 0 0-.8 .2l-1 .1a1.1 1.1 0 0 1-1.2 .2l-.4 .3-.2 .6-.8 .7-1 1.4-.7 .5-.1 .4 .1 .4-.5 1.8-.1 .8-.2 .3a.44 .44 0 0 0-.1 .5 .44 .44 0 0 0 .4 .3l.6 1.2a.38 .38 0 0 1 .4 .2 .38 .38 0 0 1 0 .4 .41 .41 0 0 0 .4 .3 .41 .41 0 0 0 .4-.3l1.1-.1a1.1 1.1 0 0 1 1.2-.2l.4-.3 .2-.6 1.3-1.3 .5-.8a1.07 1.07 0 0 0 .7-1.3l.5-2"/>
</g>
<!-- layer: PARALLAX-SERVO-H -->
<g fill="none" stroke="#000" stroke-width=".25">
<path d="M151.7 96.1l.3 .1M152.1 95.7l-.1 .2zM152.5 95.4l-.1 .2zM152.8 95.2v.1zM153.2 94.9v.1zM153.7 94.7l.2 .3M153.7 94.4l.1-.3-.1 .5 .2-.1h-.2M153.8 95l.1-.2 .2 .1-.2 .1M153.8 94.1l.2 .1M153.8 94.7h.1M153.8 94l.3 .1zM153.9 94.7h-.2"/>
<path d="M153.9 94.7l.2 .2M154.1 91.6v.2zM154.1 94.9l-.2 .2M154.2 92.1l-.1 .1zM154.2 92.5l-.1 .2zM154.2 92.9v.2zM154.3 93.8l-.1-.2-.3 .4M154.3 93.8l-.2-.2-.2 .3M154.3 94.9h-.2M154.3 93.8l-.3 .4-.1 .5M154.3 91.3l.1 .1M154.3 95h-.3"/>
<path d="M154.3 94.9l-.3 .1M154.4 95.3v.2zM154.5 95.7l-.1 .2zM154.5 96.2l-.1 .2zM154.5 93.5h-.1M154.5 96.6v.2zM154.6 93.4l-.1 .2 .1 .1M154.6 93.7l.1-.3h-.2l-.2 .1 .1 .2M154.7 93.6l-.4 .2M154.7 93.6l.2 .3M154.7 93.8a.67 .67 0 0 0-.6 1M154.7 93.4v.3"/>
<path d="M154.8 93.7h.1v.2M154.8 93.4l.2 .3M154.8 93.4l.2 .6v-.2M154.8 93.4a1.04 1.04 0 0 0-.9 1.6l.5-.1M154.8 93.4l.1 .2M154.8 96.6l-.1 .4-.3 .1M154.9 93.9v.1M155.4 93.4v.2zM155.8 93.1v.2zM156.2 92.8l-.1 .2zM156.6 92.5v.2zM156.8 92.2l.1 .2-.2 .4"/>
</g>
<!-- layer: BIELA_GRANDE -->
<g fill="none" stroke="#000" stroke-width=".25">
<path d="M158.1 92.3h.1M158.1 92.2h.1M158.1 92.1v.1M158.1 92.1h.1M158.1 92.2v.1M158.1 92v.1M158.1 92h.1M158.2 92.3h.1M158.2 92.4h.1M158.2 92h.1M158.2 92.3v.1M158.2 91.9v.1"/>
<path d="M158.2 91.8h.1M158.2 91.8v.1M158.3 91.8h.1M158.3 91.7v.1M158.3 91.7h.1M158.4 91.6h.1M158.4 91.7h.1M158.5 91.6h-.1M158.5 91.6h.1M158.5 91.5h.1M158.6 91.5l-.1 .1M158.6 91.5h.1"/>
<path d="M158.6 90.5l.2 .1M158.6 92.2l-.4 .2M158.7 91.6h.1M158.7 91.5v.1M158.7 91.6l.1 .4M158.8 89.4l.3-.1-.3 1.3-.2 .1zM159 88.4a.19 .19 0 0 1 .3 .1 .19 .19 0 0 1-.2 .2l-.1 .1zM159.1 87.8l.2 .1M159.4 86.6h.2l-.3 1.3-.2 .1zM159.5 86v-.1a.17 .17 0 0 1 .3 0 .18 .18 0 0 1-.2 .3h-.1zM159.6 85.2l.3 .2M159.8 80.9l-2.1 10.6a.67 .67 0 0 0-.1 .9l.5 .2"/>
<path d="M159.9 84.1l.2-.1-.2 1.4h-.3zM160.1 83.3a.18 .18 0 0 1 .2 .1 .18 .18 0 0 1-.1 .2 .18 .18 0 0 1-.3-.1zM160.1 81.3l-1.9 10.3-.3 .4a.43 .43 0 0 0 .2 .7 .43 .43 0 0 0 .6-.4l.3-.4-.1-.5 1.9-9.7M160.2 82.5l.2 .1M160.2 83.2h.1M160.4 81.5l-.3 1.2 .3-.1 .2-1"/>
</g>
<!-- layer: PIEZA_EXTREMO -->
<g fill="none" stroke="#000" stroke-width=".25">
<path d="M156.6 76l.3 .8 1.3 1.2 .2 1 .6 .4 .1-.3 .3 .1 .1 .4 .6 .4v-.4a.37 .37 0 0 1 .3-.4 .37 .37 0 0 1 .4 .1l.7 .4h.3l.2-.2v-1.4M156.6 76l.1-1.1a.81 .81 0 0 1 1.3-.4l.6 .4v2.5l.1 .3 1.2 .7 .2-.2v-.5M157.7 75.4h.1M157.8 75.3h-.1M157.8 75.3h.1M157.8 75.4h.1M157.9 75.4h.1M157.9 75.3h.1M157.9 75.3l.2 .2M158 75.4h.1M158 75.5h.1M158.1 75.5h.1"/>
<path d="M158.2 75.6h.1M158.2 75.5v.1M158.2 75.6l.3 .6-.2 .5M158.2 75.7h.1M158.2 75.6v.1M158.3 75.7h.1M158.3 75.8h.1M158.4 75.8h.1M158.4 79l.3 .9M158.4 76h.1M158.5 76h.1M158.5 76.1h.1"/>
<path d="M158.5 76.2h.1M158.6 74.9l2.7-1.6v1.7M158.7 79.9h.1M158.7 79.9l.1 .6M159 79.4l.4 1.3 .3 .3M159.5 79.6l.4 1.5M160.1 75.7l1.2 .9 .7 1.5M160.1 75.7l2.7-1.5 1.1 .7 .7 1.2 .1 .5-.1 1.4-2.8 1.6M160.1 75.7v1.4M161.2 77.8v.3l-.3 .2M161.3 73.3l-.8-.5-.5-.1-3 1.7M161.6 80h.1"/>
<path d="M161.7 80h.1M162.6 79.2l-.3 1.5-.7 .8a.64 .64 0 0 1-.9 .2l-.8-.5M158.8 80.4h.1M158.8 80.5l1 .6M158.8 80.5h.1M159.3 80.4h.1M159.4 80.7v.1M159.8 80.6h.1M159.9 81h.1M159.9 81.1v.1M160.1 80l.4 1.5 .2 .2M161.1 80.7h.1"/>
<path d="M161.1 80.6v.1M161.1 80.5v.1M161.1 80.6h.1M161.1 80.5h.1M161.2 80.7v.1M161.2 80.8h.1M161.2 80.4h.1M161.2 80.5h.1M161.3 80.2l-.2 .3M161.3 80.2h.1M161.4 80.1h.1M161.4 80.2h.1"/>
<path d="M161.4 80.1v.1M161.5 80.1h.1M161.5 80.1h-.1M161.5 80h.1M161.5 80v.1M161.7 80l.1 .3-.1 .4-.5 .1"/>
</g>
<!-- layer: BOLA -->
<circle cx="177.7" cy="62.4" r="4.3" fill="none" stroke="#000" stroke-width=".25"/>
<!-- layer: BARRA -->
<path d="M222.9 38.1l-41.1 23.5M223.6 39.5l-41.8 23.8M225.6 39.7l-44.6 25.4M157.6 75.4a.91 .91 0 0 1 .8 1.3 .91 .91 0 0 1-.8-1.3zM160.2 77a.91 .91 0 0 1 .7 1.3 .91 .91 0 0 1-.7-1.3zM174.7 65.6l-13.4 7.7M176.2 66.5l-14.9 8.5M178.1 66.7l-14.2 8.2" fill="none" stroke="#000" stroke-width=".25"/>
<!-- layer: TOPE -->
<path d="M226.9 42.8a.49 .49 0 0 1 0 .5 .49 .49 0 0 1-.5 .2M161.6 80a.49 .49 0 0 1 0 .5 .49 .49 0 0 1-.4 .3" fill="none" stroke="#000" stroke-width=".25"/>
<g font-size="6.4">
<text x="34.3" y="41.5">Vista isométrica</text>
<text x="33.9" y="49.5">Escala 1:5</text>
<text x="112.6" y="198.7">1:5</text>
</g>
<text font-size="4.5" x="166.5" y="192.8">CONJUNTO</text>
<g font-size="2.9">
<text x="236.2" y="182.1">SISTEMA</text>
<text x="251.4" y="182.1">BALL</text>
<text x="261" y="182.1">&amp;</text>
<text x="265.6" y="182.1">BEAM</text>
</g>
<g font-size="2.7">
<text x="191.5" y="26.7">4</text>
<text x="156.3" y="37.4">2</text>
<text x="133" y="59.2">5</text>
<text x="249" y="68.5">6</text>
<text x="196.6" y="88.3">1</text>
<text x="188.4" y="106.8">3</text>
</g>
<g font-size="2.6">
<text x="229.8" y="189.3">Plano Nº: C01</text>
<text x="229.7" y="193.5">Plano Cant.: 1/7</text>
<text x="229.7" y="197.5">Calificación:</text>
</g>
<g font-size="2.5">
<text x="116.3" y="119.2">1</text>
<text x="125.4" y="118.7">Manivela</text>
<text x="194" y="118.8">P01</text>
<text x="221.1" y="119.3">1</text>
<text x="231.8" y="119.1">PLA</text>
<text x="116.3" y="124.9">1</text>
<text x="125.5" y="124.5">Soporte</text>
<text x="194.4" y="124.3">P02</text>
<text x="221" y="125">2</text>
<text x="231.7" y="124.5">PLA</text>
<text x="116.3" y="130.5">1</text>
<text x="125.4" y="130.1">Disco ranurado</text>
<text x="194.2" y="129.9">P03</text>
<text x="220.8" y="130.4">3</text>
<text x="231.6" y="130">PLA</text>
<text x="116.3" y="136">1</text>
<text x="125.4" y="135.4">Base sensor</text>
<text x="194.4" y="135.5">P04</text>
<text x="220.7" y="135.7">4</text>
<text x="231.9" y="135.5">PLA</text>
<text x="116.3" y="141.5">1</text>
<text x="125.6" y="141.3">Base servo motor</text>
<text x="194.4" y="141.3">P05</text>
<text x="221" y="141.4">5</text>
<text x="232" y="141">PLA</text>
<text x="116.6" y="147.1">1</text>
<text x="125.7" y="147">Soporte sensor</text>
<text x="194.6" y="147.2">P06</text>
<text x="221.1" y="147.5">6</text>
<text x="232.1" y="147">PLA</text>
<text x="111.2" y="154">Cantidad</text>
<text x="149.6" y="153.9">Denominación</text>
<text x="194.9" y="153.4">Norma/Plano</text>
<text x="218.4" y="153.8">Marca</text>
<text x="251.6" y="153.9">Material</text>
<text x="137.8" y="160.5">Fecha:</text>
<text x="153.8" y="160.2">Nombre:</text>
<text x="186.6" y="160.5">Firma:</text>
<text x="223.2" y="161.6">EUSKAL HERRIKO UNIBETSITATEA</text>
<text x="224.6" y="159.3">UNIVERSIDAD DE PAIS VASCO</text>
<text x="110.2" y="165.2">Dibujado:</text>
<text x="137.8" y="165">12/05/2019</text>
<text x="153.8" y="164.4">BRENLLA, HENAR</text>
<text x="223.9" y="165.3">ESCUELA DE INGENIERÍA DE BILBAO</text>
<text x="225.9" y="167.8">BILBOKO INGENIARITZA ESKOLA</text>
<text x="110.2" y="169.2">Comprob.:</text>
<text x="110.3" y="173.7">Dirigido:</text>
<text x="137.8" y="169.8">13/05/2019</text>
<text x="153.8" y="169.7">BRENLLA, HENAR</text>
<text x="137.8" y="174.5">12/05/2019</text>
<text x="153.9" y="174.5">CASQUERO, OSKAR</text>
<text x="110" y="187.3">Escala:</text>
</g>
<g font-size="2">
<text x="226.9" y="171.7">GRADO EN INGENIERÍA ELECTRÓNICA</text>
<text x="231.8" y="174.6">INDUSTRIAL Y AUTOMÁTICA</text>
</g>
<text font-size=".9" x="210" y="160.5">eman ta zabal zazu</text>
</svg>
